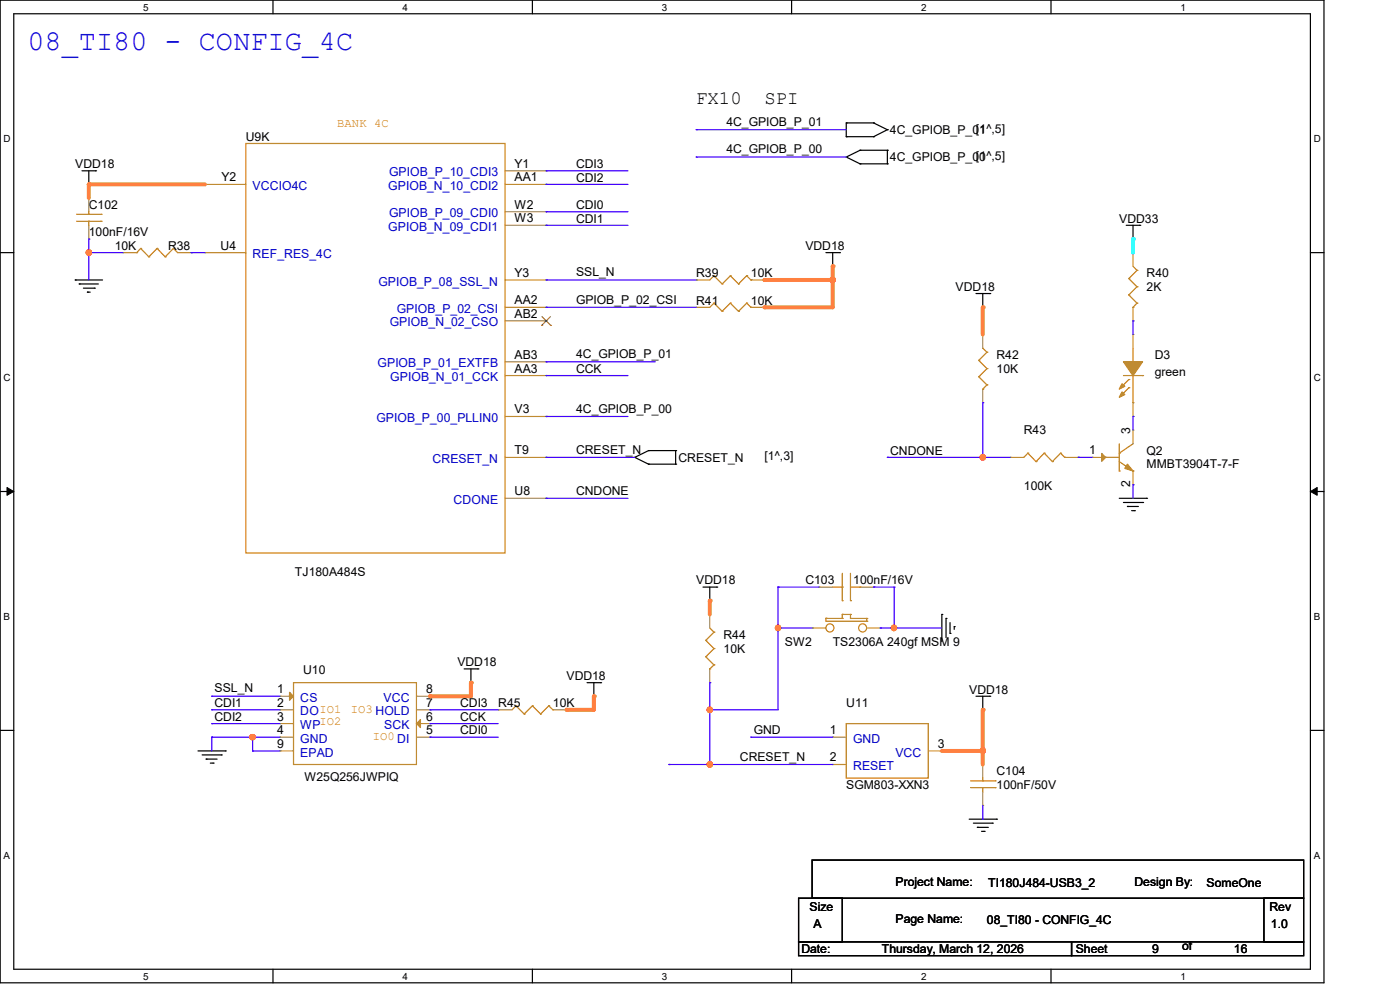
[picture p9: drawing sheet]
<svg xmlns="http://www.w3.org/2000/svg" width="297mm" height="210mm" viewBox="0 0 297 210" stroke-linecap="round" stroke-linejoin="round" font-family="sans-serif">
<path d="M0 0h280.9v208.5h-280.9zM2.9 2.9h275.1v202.7h-275.1z" fill="none" stroke="#000" stroke-width=".25"/>
<g fill="#fff">
<path d="M30.4 .3h1.1v2.4h-1.1z"/>
<path d="M30.4 205.9h1.1v2.3h-1.1z"/>
</g>
<path d="M57.9 0v2.9M57.9 205.6v2.9" fill="none" stroke="#000" stroke-width=".25"/>
<g fill="#fff">
<path d="M85.4 .3h1.1v2.4h-1.1z"/>
<path d="M85.4 205.9h1.1v2.3h-1.1z"/>
</g>
<path d="M112.9 0v2.9M112.9 205.6v2.9" fill="none" stroke="#000" stroke-width=".25"/>
<g fill="#fff">
<path d="M140.4 .3h1.2v2.4h-1.2z"/>
<path d="M140.4 205.9h1.2v2.3h-1.2z"/>
</g>
<path d="M167.9 0v2.9M167.9 205.6v2.9" fill="none" stroke="#000" stroke-width=".25"/>
<g fill="#fff">
<path d="M195.4 .3h1.2v2.4h-1.2z"/>
<path d="M195.4 205.9h1.2v2.3h-1.2z"/>
</g>
<path d="M223 0v2.9M223 205.6v2.9" fill="none" stroke="#000" stroke-width=".25"/>
<g fill="#fff">
<path d="M250.4 .3h1.2v2.4h-1.2z"/>
<path d="M250.4 205.9h1.2v2.3h-1.2z"/>
<path d="M.8 28.2h1.4v2.4h-1.4z"/>
<path d="M278.7 28.2h1.5v2.4h-1.5z"/>
<path d="M.8 78.9h1.4v2.3h-1.4z"/>
<path d="M278.7 78.9h1.5v2.3h-1.5z"/>
</g>
<path d="M0 53.6h2.9M278 53.6h2.9" fill="none" stroke="#000" stroke-width=".25"/>
<g fill="#fff">
<path d="M.8 129.6h1.3v2.3h-1.3z"/>
<path d="M278.7 129.6h1.4v2.3h-1.4z"/>
</g>
<path d="M0 104.3h2.9M278 104.3h2.9" fill="none" stroke="#000" stroke-width=".25"/>
<path d="M1.5 103.4l1.4 .9-1.4 .8zM278 104.3l1.4-.9v1.7z" fill="#000" stroke="#000" stroke-width=".21"/>
<g fill="#fff">
<path d="M.8 180.3h1.3v2.3h-1.3z"/>
<path d="M278.7 180.3h1.4v2.3h-1.4z"/>
</g>
<g fill="none" stroke="#000" stroke-width=".25">
<path d="M17.4 36.2h2.9M18.8 39.1h.1M18.8 36.2v2.9M20.3 36.2h.1M179.5 33.3h.1M179.5 29h.1M179.5 26.1h.1M179.5 33.3l3 1.5M179.5 26.1h5.8M179.5 29h5.8M179.5 26.1v2.9M182.5 31.9h.1"/>
<path d="M182.5 34.8h.1M182.5 31.9l-3 1.4M182.5 31.9h5.8M182.5 34.8h5.8M185.3 26.1h.1M185.3 29h.1M185.3 26.1l3 1.4M188.3 31.9h.1M188.3 34.8h.1M188.3 27.5h.1M188.3 31.9v2.9M188.3 27.5l-3 1.5"/>
<path d="M16 59.4h.1M16 59.4h5.8M175.2 53.6h2.9M176.7 56.5h.1M176.7 53.6v2.9M178.1 53.6h.1M238.9 47.8h2.9M240.4 50.7h.1M240.4 47.8v2.9M241.8 47.8h.1M16.8 60.2h.1M16.8 60.2h4.1"/>
<path d="M17.7 61.1h2.3M18.5 62h.1M18.5 62h.6M20 61.1h.1M207.1 62.3h2.9M208.5 65.2h.1M208.5 62.3v2.9M210 62.3h.1M134.7 97h.1M134.7 97l2.9 1.5M137.6 95.6h.1M137.6 98.5h.1"/>
<path d="M137.6 95.6l-2.9 1.4M137.6 95.6h5.7M137.6 98.5h5.7M143.3 95.6h.1M143.3 98.5h.1M143.3 95.6v2.9M237.4 105.7h5.8M238.3 106.6h4.1M239.2 107.4h.1M239.2 107.4h2.3M240.1 108.3h.6M240.7 108.3h.1"/>
<path d="M242.4 106.6h.1M243.2 105.7h.1M149.1 124.5h3M150.6 127.4h.1M150.6 124.5v2.9M152.1 124.5h.1M199.8 130.3h.1M199.8 130.3v5.8M200.7 131.2h.1M200.7 131.2v4.1M201.5 134.4h.1M201.5 132.1v2.3"/>
<path d="M202.4 132.9h.1M202.4 132.9v.6M0 154.9h2.9M42 159.3h5.8M47.8 159.3h.1M98.5 141.9h2.9M99.9 144.8h.1M99.9 141.9v2.9M101.4 141.9h.1M124.5 144.8h2.9M126 147.7h.1M126 144.8v2.9"/>
<path d="M127.4 144.8h.1M207.1 147.7h2.9M208.5 150.6h.1M208.5 147.7v2.9M210 147.7h.1M278 154.9h2.9M42.9 160.1h4M43.7 161h.1M43.7 161h2.4M44.6 161.9h.6M45.2 161.9h.1M46.9 160.1h.1"/>
<path d="M205.6 173.8h5.8M206.5 174.6h4M207.3 175.5h.1M207.3 175.5h2.4M208.2 176.4h.6M208.8 176.4h.1M210.5 174.6h.1M211.4 173.8h.1M169.4 190.5h9.3v9.3h-9.3zM169.4 199.8h57.9v2.9h-57.9zM172.3 182.5h104.3v8h-104.3zM227.3 199.8h49.3v2.9h-49.3z"/>
<path d="M268.1 190.5h8.5v9.3h-8.5z"/>
</g>
<g fill="none" stroke="#cc8006" stroke-width=".25">
<path d="M52.2 30.4h54.9v86.9h-54.9zM16.3 46.9h5.2M16.3 45.5h5.2M18.8 45.5h.1M18.8 46.9h.1M18.8 44.9v.6M18.8 46.9v.9M21.5 46.9h.1M21.5 45.5h.1M29 53.6h.1M29.8 52.7h.1M29.8 52.7l1.8 1.8"/>
<path d="M29.8 52.7l-.8 .9M31.6 54.5h.1M33.3 52.7h.1M33.3 52.7l1.8 1.8M33.3 52.7l-1.7 1.8M35.1 54.5h.1M36.8 52.7h.1M36.8 52.7l.9 .9M36.8 52.7l-1.7 1.8M151.5 58.5h.1M151.5 58.5l-.9 .9M151.5 58.5l1.7 1.7"/>
<path d="M154.9 58.5h.1M154.9 58.5l-1.7 1.7M154.9 58.5l1.8 1.7M158.4 58.5h.1M158.4 58.5l-1.7 1.7M158.4 58.5l.9 .9M159.3 59.4h.1M239.5 59.1h.1M239.5 59.1l1.7 1.7M240.4 56.5l.8 .9M241.2 57.4h.1M241.2 57.4l-1.7 1.7"/>
<path d="M151.5 64.3h.1M151.5 64.3l-.9 .9M151.5 64.3l1.7 1.7M153.2 66h.1M153.2 60.2h.1M154.9 64.3h.1M154.9 64.3l-1.7 1.7M154.9 64.3l1.8 1.7M156.7 66h.1M156.7 60.2h.1M158.4 64.3h.1M158.4 64.3l-1.7 1.7"/>
<path d="M158.4 64.3l.9 .9M159.3 65.2h.1M207.6 76.5h.1M207.6 79.9h.1M207.6 76.5l1.8 1.7M207.6 79.9l1.8 1.8M208.5 73.9l.9 .8M209.4 74.7h.1M209.4 78.2h.1M209.4 74.7l-1.8 1.8M209.4 78.2l-1.8 1.7M238.3 79.7h4.1"/>
<path d="M239.5 62.6h.1M239.5 62.6l1.7 1.7M240.4 65.2h.1M240.4 76.8h.1M240.4 73.9v2.9M240.4 79.7v5.7M241.2 60.8h.1M241.2 64.3h.1M241.2 60.8l-1.7 1.8M241.2 64.3l-.8 .9M242.4 79.7h.1M208.5 82.5h.1"/>
<path d="M209.4 81.7h.1M209.4 81.7l-.9 .8M218.1 96.1h.1M218.1 96.1l-.9 .9M218.1 96.1l1.7 1.8M219.8 97.9h.1M221.5 96.1h.1M221.5 96.1l-1.7 1.8M221.5 96.1l1.8 1.8M223.3 97.9h.1M225 96.1h.1M225 96.1l-1.7 1.8"/>
<path d="M225 96.1l.9 .9M225.9 97h.1M234.6 97h.1M234.6 97h2.8M237.4 96.1h.1M237.4 99.9h.1M237.4 97.9l3 2M237.4 94.1v5.8M239.5 80.5h.1M239.5 82.3h.1M239.5 80.5l-1.8 1.8M239.5 82.3l-1.8 1.7"/>
<path d="M240.4 85.4h.1M240.4 99.9h.1M240.4 94.1l-3 2M149.7 135.8h.1M149.7 139.3h.1M149.7 135.8l1.8 1.8M149.7 139.3l1.8 1.8M150.6 133.2l.9 .9M151.5 134.1h.1M151.5 137.6h.1M151.5 134.1l-1.8 1.7M151.5 137.6l-1.8 1.7"/>
<path d="M175.2 131.2h.1M175.2 131.2v.6h8.7M175.2 131.2h3.5M176.7 124.5h2M178.7 130.3h.1M178.7 131.2h.1M178.7 124.5h.1M178.7 127.4h.1M178.7 130.3h1.7M178.7 121.6v5.8M178.7 130.3v.9M180.4 131.2h.1"/>
<path d="M180.4 130.3h.1M180.4 127.4h.1M180.4 131.2h3.5M180.4 121.6v5.8M180.4 130.3v.9M180.4 124.5h2.1M182.5 124.5h.1M183.9 131.8h.1M183.9 131.2h.1M183.9 131.2v.6M62.3 144.8h26v17.4h-26zM109.5 149.7h.1"/>
<path d="M109.5 149.7l-.9 .9M109.5 149.7l1.7 1.8M111.2 151.5h.1M112.9 149.7h.1M112.9 149.7l-1.7 1.8M112.9 149.7l1.8 1.8M114.7 151.5h.1M116.4 149.7h.1M116.4 149.7l-1.7 1.8M116.4 149.7l.9 .9M117.3 150.6h.1M150.6 141.9h.1"/>
<path d="M151.5 141.1h.1M151.5 141.1l-.9 .8M179.5 153.5h17.4v11.6h-17.4zM205.9 167.1h5.2M205.9 165.7h5.2M208.5 165.7h.1M208.5 167.1h.1M208.5 165.1v.6M208.5 167.1v.9M211.1 167.1h.1M211.1 165.7h.1"/>
<circle cx="176.1" cy="133.2" r=".86"/>
<circle cx="183" cy="133.2" r=".86"/>
</g>
<g fill="none" stroke="#a84" stroke-width=".25">
<path d="M43.5 39.1h.1M43.5 39.1h8.7M107.1 36.2h8.8M107.1 39.1h8.8M115.9 36.2h.1M115.9 39.1h.1M18.8 42h.1M18.8 50.7h.1M18.8 42v2.9M18.8 47.8v2.9M26.1 53.6h.1M26.1 53.6h2.9"/>
<path d="M37.7 53.6h2.9M40.6 53.6h.1M43.5 53.6h.1M43.5 53.6h8.7M107.1 47.8h8.8M107.1 44.9h8.8M107.1 59.4h8.8M115.9 47.8h.1M115.9 44.9h.1M115.9 59.4h.1M147.7 59.4h.1M147.7 59.4h2.9"/>
<path d="M159.3 59.4h2.9M162.2 59.4h.1M240.4 53.6h.1M240.4 53.6v2.9M107.1 65.2h8.8M107.1 68.1h8.8M107.1 76.8h8.8M107.1 79.7h8.8M115.9 65.2h.1M115.9 68.1h.1M115.9 76.8h.1M115.9 79.7h.1"/>
<path d="M147.7 65.2h.1M147.7 65.2h2.9M159.3 65.2h2.9M162.2 65.2h.1M208.5 71h.1M208.5 71v2.9M240.4 68.1h.1M240.4 71h.1M240.4 65.2v2.9M240.4 71v2.9M107.1 97h8.8M107.1 88.3h8.8"/>
<path d="M115.9 88.3h.1M115.9 97h.1M208.5 85.4h.1M208.5 82.5v2.9M214.3 97h.1M214.3 97h2.9M225.9 97h2.9M228.8 97h.1M231.7 97h.1M231.7 97h2.9M240.4 88.3h.1M240.4 91.2h.1"/>
<path d="M240.4 85.4v2.9M240.4 91.2v2.9M240.4 99.9v2.9M107.1 105.7h8.8M115.9 105.7h.1M240.4 102.8h.1M150.6 130.3h.1M150.6 130.3v2.9M172.3 133.2h.1M172.3 133.2h2.9M173.8 124.5h.1M173.8 124.5h2.9"/>
<path d="M182.5 124.5h2.8M183.9 133.2h2.9M185.3 124.5h.1M186.8 133.2h.1M59.4 147.7h.1M59.4 150.6h.1M59.4 153.5h.1M59.4 156.4h.1M59.4 159.3h.1M59.4 150.6h2.9M59.4 147.7h2.9M59.4 153.5h2.9"/>
<path d="M59.4 156.4h2.9M59.4 159.3h2.9M88.3 150.6h2.9M88.3 147.7h2.9M88.3 153.5h2.9M88.3 156.4h2.9M91.2 156.4h.1M91.2 153.5h.1M91.2 150.6h.1M91.2 147.7h.1M105.7 150.6h.1M105.7 150.6h2.9"/>
<path d="M117.3 150.6h2.9M120.2 150.6h.1M150.6 144.8h.1M150.6 141.9v2.9M176.7 156.4h.1M176.7 156.4h2.8M196.9 159.3h2.9M199.8 159.3h.1M176.7 162.2h.1M176.7 162.2h2.8M208.5 162.2h.1M208.5 170.9h.1"/>
<path d="M208.5 162.2v2.9M208.5 168v2.9"/>
</g>
<g fill="#cc8006" stroke="#cc8006" stroke-width=".25">
<path d="M239.2 98.5l1.2 1.4-1.8-.5z"/>
<path d="M238.3 76.8h4.1l-2 2.9z" fill-rule="evenodd"/>
<path d="M238 83.1l.6 .6-1.2 .6z" fill-rule="evenodd"/>
<path d="M238 81.4l.6 .6-1.2 .5z" fill-rule="evenodd"/>
</g>
<g fill="#a84" stroke="#a84" stroke-width=".25">
<path d="M61.4 146.9l.9 .8-.9 .8z"/>
<path d="M88.3 153.5l.9-.8v1.6z"/>
<path d="M233.7 96.2l.9 .8-.9 .9z"/>
</g>
<path d="M114.9 69h.1M115 67.2l1.8 1.8M116.8 67.2l-1.9 1.8M116.8 69h.1" fill="none" stroke="#804000" stroke-width=".21"/>
<path d="M240.4 50.7v2.9" fill="none" stroke="#0ff" stroke-width=".85"/>
<circle cx="240.4" cy="50.7" r=".42" fill="#0ff"/>
<g fill="none" stroke="#4200ff" stroke-width=".25">
<path d="M240.4 68.1h.1M240.4 68.1v2.9M188.3 97h.1M188.3 97h20.2M228.8 97h.1M228.8 97h2.9M240.4 88.3h.1M240.4 88.3v2.9M240.4 102.8h.1M240.4 102.8v2.9M44.9 147.7h.1M44.9 150.6h.1"/>
<path d="M44.9 153.5h.1M44.9 147.7h14.5M44.9 150.6h14.5M44.9 153.5h14.5"/>
</g>
<path d="M91.2 147.7h8.7" fill="none" stroke="#ff8040" stroke-width=".85"/>
<circle cx="91.2" cy="147.7" r=".42" fill="#ff8040"/>
<path d="M91.2 150.6h.1M91.2 153.5h.1M91.2 156.4h.1M91.2 150.6h14.5M91.2 153.5h14.5M91.2 156.4h14.5" fill="none" stroke="#4200ff" stroke-width=".25"/>
<path d="M120.2 150.6h5.8" fill="none" stroke="#ff8040" stroke-width=".85"/>
<circle cx="120.2" cy="150.6" r=".42" fill="#ff8040"/>
<path d="M44.9 156.4h.1M44.9 156.4v2.9M44.9 156.4h8.7" fill="none" stroke="#4200ff" stroke-width=".25"/>
<path d="M126 147.7v2.9" fill="none" stroke="#ff8040" stroke-width=".85"/>
<circle cx="126" cy="147.7" r=".42" fill="#ff8040"/>
<path d="M99.9 144.8v2.9" fill="none" stroke="#ff8040" stroke-width=".85"/>
<circle cx="99.9" cy="144.8" r=".42" fill="#ff8040"/>
<g fill="none" stroke="#4200ff" stroke-width=".25">
<path d="M147.7 27.5h.1M147.7 33.3h.1M147.7 27.5h31.8M147.7 33.3h31.8M18.8 53.6h.1M18.8 53.6h7.3M18.8 53.6v5.8M40.6 53.6h.1M40.6 53.6h2.9M159.3 156.4h.1M159.3 156.4h17.4M141.9 162.2h.1"/>
<path d="M141.9 162.2h8.7"/>
</g>
<g fill="#f00" stroke="#f00" stroke-width=".25">
<circle cx="18.8" cy="53.6" r=".56"/>
<circle cx="150.6" cy="162.2" r=".56"/>
</g>
<path d="M199.8 159.3h8.7" fill="none" stroke="#ff8040" stroke-width=".85"/>
<circle cx="208.5" cy="159.3" r=".42" fill="#ff8040"/>
<path d="M208.5 150.6v8.7" fill="none" stroke="#ff8040" stroke-width=".85"/>
<circle cx="208.5" cy="150.6" r=".42" fill="#ff8040"/>
<circle cx="208.5" cy="159.3" r=".56" fill="#f00" stroke="#f00" stroke-width=".25"/>
<path d="M208.5 159.3v2.9" fill="none" stroke="#ff8040" stroke-width=".85"/>
<circle cx="208.5" cy="159.3" r=".42" fill="#ff8040"/>
<path d="M150.6 144.8h.1M150.6 144.8v5.8M150.6 162.2h.1M150.6 162.2h26.1" fill="none" stroke="#4200ff" stroke-width=".25"/>
<path d="M150.6 127.4v2.9" fill="none" stroke="#ff8040" stroke-width=".85"/>
<circle cx="150.6" cy="127.4" r=".42" fill="#ff8040"/>
<path d="M165.1 124.5h.1M165.1 133.2h.1M165.1 124.5h8.7M165.1 124.5v26.1h-14.5M165.1 133.2h7.2M53.6 159.3h.1M53.6 156.4h.1M53.6 159.3h5.8M53.6 156.4v2.9M53.6 156.4h5.8M150.6 150.6h.1M150.6 150.6v11.6" fill="none" stroke="#4200ff" stroke-width=".25"/>
<g fill="#f00" stroke="#f00" stroke-width=".25">
<circle cx="165" cy="133.2" r=".56"/>
<circle cx="150.6" cy="150.6" r=".56"/>
<circle cx="53.6" cy="156.4" r=".56"/>
</g>
<path d="M208.5 65.2v5.8" fill="none" stroke="#ff8040" stroke-width=".85"/>
<circle cx="208.5" cy="65.2" r=".42" fill="#ff8040"/>
<g fill="none" stroke="#4200ff" stroke-width=".25">
<path d="M115.9 36.2h.1M115.9 39.1h.1M115.9 36.2h17.3M115.9 39.1h17.3M115.9 44.9h.1M115.9 47.8h.1M115.9 44.9h17.3M115.9 47.8h17.3M208.5 85.4h.1M208.5 97h.1M208.5 85.4v11.6M208.5 97h5.8"/>
<path d="M185.3 124.5h.1M185.3 124.5h4.4M186.8 133.2h.1M186.8 133.2h13M189.7 124.5h.1M189.7 133.2h.1M189.7 124.5v8.7"/>
</g>
<g fill="#f00" stroke="#f00" stroke-width=".25">
<circle cx="208.5" cy="97" r=".56"/>
<circle cx="189.6" cy="133.2" r=".56"/>
</g>
<path d="M176.7 56.5v2.9" fill="none" stroke="#ff8040" stroke-width=".85"/>
<circle cx="176.7" cy="56.5" r=".42" fill="#ff8040"/>
<path d="M115.9 59.4h.1M115.9 59.4h31.8" fill="none" stroke="#4200ff" stroke-width=".25"/>
<path d="M162.2 59.4h14.5" fill="none" stroke="#ff8040" stroke-width=".85"/>
<circle cx="162.2" cy="59.4" r=".42" fill="#ff8040"/>
<path d="M176.7 59.4v5.8" fill="none" stroke="#ff8040" stroke-width=".85"/>
<circle cx="176.7" cy="59.4" r=".42" fill="#ff8040"/>
<circle cx="176.6" cy="59.4" r=".56" fill="#f00" stroke="#f00" stroke-width=".25"/>
<path d="M115.9 65.2h.1M115.9 65.2h31.8" fill="none" stroke="#4200ff" stroke-width=".25"/>
<path d="M162.2 65.2h14.5" fill="none" stroke="#ff8040" stroke-width=".85"/>
<circle cx="162.2" cy="65.2" r=".42" fill="#ff8040"/>
<path d="M115.9 76.8h.1M115.9 79.7h.1M115.9 76.8h23.1M115.9 79.7h17.3M115.9 88.3h.1M115.9 97h.1M115.9 88.3h17.3M115.9 97h18.8M115.9 105.7h.1M115.9 105.7h17.3" fill="none" stroke="#4200ff" stroke-width=".25"/>
<path d="M18.8 39.1v2.9" fill="none" stroke="#ff8040" stroke-width=".85"/>
<circle cx="18.8" cy="39.1" r=".42" fill="#ff8040"/>
<path d="M18.8 39.1h24.7" fill="none" stroke="#ff8040" stroke-width=".85"/>
<circle cx="18.8" cy="39.1" r=".42" fill="#ff8040"/>
<path d="M18.8 50.7h.1M18.8 50.7v2.9M208.5 173.8h.1M208.5 170.9v2.9" fill="none" stroke="#4200ff" stroke-width=".25"/>
<g fill="#f00" stroke="#f00" stroke-width=".25">
<circle cx="18.8" cy="53.6" r=".56"/>
<circle cx="150.6" cy="162.2" r=".56"/>
<circle cx="208.5" cy="159.3" r=".56"/>
<circle cx="165" cy="133.2" r=".56"/>
<circle cx="150.6" cy="150.6" r=".56"/>
<circle cx="53.6" cy="156.4" r=".56"/>
<circle cx="208.5" cy="97" r=".56"/>
<circle cx="189.6" cy="133.2" r=".56"/>
<circle cx="176.6" cy="59.4" r=".56"/>
</g>
<text font-size="6.1" fill="#00f" x="5.8" y="10.6">08_TI80 - CONFIG_4C</text>
<g font-size="4">
<text x="147.7" y="22.1">FX10</text>
<text x="162.2" y="22.1">SPI</text>
</g>
<g font-size="2.6">
<text x="52.2" y="29.8">U9K</text>
<text x="154.1" y="26.7">4C_GPIOB_P_01</text>
<text x="188.8" y="28.4">4C_GPIOB_P_01</text>
<text x="207.1" y="28.1">[1^,5]</text>
<text x="16" y="35.6">VDD18</text>
<text x="109.2" y="35.6">Y1</text>
<text x="122.2" y="35.6">CDI3</text>
<text x="154.1" y="32.5">4C_GPIOB_P_00</text>
<text x="188.8" y="34.2">4C_GPIOB_P_00</text>
<text x="207.1" y="33.9">[1^,5]</text>
<text x="47" y="38.5">Y2</text>
<text x="109.2" y="38.5">AA1</text>
<text x="122.2" y="38.5">CDI2</text>
<text x="18.8" y="44.3">C102</text>
<text x="109.2" y="47.2">W3</text>
<text x="109.2" y="44.3">W2</text>
<text x="122.2" y="44.3">CDI0</text>
<text x="122.2" y="47.2">CDI1</text>
<text x="237.4" y="47.2">VDD33</text>
<text x="18.8" y="50.1">100nF/16V</text>
<text x="24.3" y="53">10K</text>
<text x="35.6" y="53">R38</text>
<text x="46.8" y="53">U4</text>
<text x="170.9" y="53">VDD18</text>
<text x="109.2" y="58.8">Y3</text>
<text x="122.2" y="58.6">SSL_N</text>
<text x="147.7" y="58.8">R39</text>
<text x="159.3" y="58.8">10K</text>
<text x="243.2" y="58.8">R40</text>
<text x="109.2" y="64.6">AA2</text>
<text x="122.2" y="64.4">GPIOB_P_02_CSI</text>
<text x="147.7" y="64.6">R41</text>
<text x="159.3" y="64.6">10K</text>
<text x="202.7" y="61.7">VDD18</text>
<text x="243.2" y="61.7">2K</text>
<text x="109.2" y="67.4">AB2</text>
<text x="109.2" y="76.1">AB3</text>
<text x="122.2" y="75.9">4C_GPIOB_P_01</text>
<text x="211.4" y="76.2">R42</text>
<text x="245" y="76.2">D3</text>
<text x="109.2" y="79">AA3</text>
<text x="122.2" y="79.1">CCK</text>
<text x="211.4" y="79.1">10K</text>
<text x="245" y="79.7">green</text>
<text x="109.2" y="87.7">V3</text>
<text x="122.2" y="87.5">4C_GPIOB_P_00</text>
<text x="217.2" y="92.1">R43</text>
<text x="239.7" y="92.1" transform="rotate(-90 239.7 92.1)">3</text>
<text x="109.2" y="96.4">T9</text>
<text x="122.2" y="96.2">CRESET_N</text>
<text x="143.9" y="97.9">CRESET_N</text>
<text x="162.2" y="97.6">[1^,3]</text>
<text x="188.8" y="96.4">CNDONE</text>
<text x="231.1" y="96.4">1</text>
<text x="243.2" y="96.5">Q2</text>
<text x="243.2" y="99.4">MMBT3904T-7-F</text>
<text x="109.2" y="105.1">U8</text>
<text x="122.2" y="105.1">CNDONE</text>
<text x="217.2" y="104">100K</text>
<text x="239.7" y="103.4" transform="rotate(-90 239.7 103.4)">2</text>
<text x="62.6" y="122.2">TJ180A484S</text>
<text x="147.7" y="124">VDD18</text>
<text x="170.9" y="124">C103</text>
<text x="181" y="124">100nF/16V</text>
<text x="153.5" y="135.6">R44</text>
<text x="166.5" y="137">SW2</text>
<text x="176.7" y="137">TS2306A 240gf MSM 9</text>
<text x="64.3" y="143.1">U10</text>
<text x="97" y="141.4">VDD18</text>
<text x="153.5" y="138.4">10K</text>
<text x="45.5" y="146.9">SSL_N</text>
<text x="45.5" y="150">CDI1</text>
<text x="58.8" y="147.1">1</text>
<text x="58.8" y="149.9">2</text>
<text x="90.4" y="149.9">7</text>
<text x="90.4" y="147.1">8</text>
<text x="97.6" y="150">CDI3</text>
<text x="120.2" y="144.2">VDD18</text>
<text x="205.6" y="147.1">VDD18</text>
<text x="45.5" y="152.9">CDI2</text>
<text x="58.8" y="152.9">3</text>
<text x="58.8" y="155.7">4</text>
<text x="90.4" y="155.7">5</text>
<text x="90.4" y="152.9">6</text>
<text x="97.6" y="152.9">CCK</text>
<text x="97.6" y="155.8">CDI0</text>
<text x="105.7" y="150">R45</text>
<text x="117.3" y="150">10K</text>
<text x="159.9" y="155.8">GND</text>
<text x="176.1" y="155.7">1</text>
<text x="179.5" y="150">U11</text>
<text x="58.8" y="158.7">9</text>
<text x="157" y="161.4">CRESET_N</text>
<text x="176.1" y="161.5">2</text>
<text x="199" y="158.7">3</text>
<text x="64.6" y="165.6">W25Q256JWPIQ</text>
<text x="179.5" y="167.4">SGM803-XXN3</text>
<text x="211.4" y="164.5">C104</text>
<text x="211.4" y="167.4">100nF/50V</text>
<text x="190" y="188">Project Name:</text>
<text x="209.7" y="188.3">TI180J484-USB3_2</text>
<text x="240.7" y="188">Design By:</text>
<text x="256" y="188.3">SomeOne</text>
<text x="171.7" y="193.2">Size</text>
<text x="172.6" y="196.9">A</text>
<text x="190" y="195.8">Page Name:</text>
<text x="209.4" y="196.1">08_TI80 - CONFIG_4C</text>
<text x="269.3" y="193.2">Rev</text>
<text x="269.6" y="196.9">1.0</text>
<text x="170" y="202.1">Date:</text>
<text x="187.1" y="202.1">Thursday, March 12, 2026</text>
<text x="228.2" y="202.1">Sheet</text>
<text x="244.4" y="202.1">9</text>
<text x="250.8" y="201.6">of</text>
<text x="261.8" y="202.1">16</text>
</g>
<g font-size="2.6" fill="#cc8006">
<text x="71.5" y="27">BANK 4C</text>
<text x="67.8" y="153.8">IO2</text>
<text x="74.4" y="151.2">IO3 HOLD</text>
<text x="79.1" y="157">IO0 DI</text>
</g>
<g font-size="2.6" fill="#00c">
<text x="53.6" y="40.3">VCCIO4C</text>
<text x="82.4" y="40.3">GPIOB_N_10_CDI2</text>
<text x="82.5" y="37.4">GPIOB_P_10_CDI3</text>
<text x="82.5" y="46.1">GPIOB_P_09_CDI0</text>
<text x="82.4" y="49">GPIOB_N_09_CDI1</text>
<text x="53.6" y="54.8">REF_RES_4C</text>
<text x="80.3" y="60.6">GPIOB_P_08_SSL_N</text>
<text x="82.7" y="69.3">GPIOB_N_02_CSO</text>
<text x="84.2" y="66.4">GPIOB_P_02_CSI</text>
<text x="80.1" y="77.9">GPIOB_P_01_EXTFB</text>
<text x="82.8" y="80.9">GPIOB_N_01_CCK</text>
<text x="79.8" y="89.5">GPIOB_P_00_PLLIN0</text>
<text x="91.7" y="98.2">CRESET_N</text>
<text x="96.2" y="106.9">CDONE</text>
<text x="63.7" y="148.9">CS</text>
<text x="81.4" y="148.9">VCC</text>
<text x="63.7" y="151.8">DOIO1</text>
<text x="63.7" y="154.7">WP</text>
<text x="81.5" y="154.7">SCK</text>
<text x="63.7" y="157.6">GND</text>
<text x="63.7" y="160.5">EPAD</text>
<text x="181" y="157.6">GND</text>
<text x="189.9" y="160.5">VCC</text>
<text x="181" y="163.4">RESET</text>
</g>
<g font-size="2.1">
<text x="30.4" y="2.2">5</text>
<text x="85.4" y="2.2">4</text>
<text x="140.4" y="2.2">3</text>
<text x="195.4" y="2.2">2</text>
<text x="250.4" y="2.2">1</text>
<text x=".8" y="30.1">D</text>
<text x="278.7" y="30.1">D</text>
<text x=".8" y="80.8">C</text>
<text x="278.7" y="80.8">C</text>
<text x=".8" y="131.5">B</text>
<text x="278.7" y="131.5">B</text>
<text x=".8" y="182.2">A</text>
<text x="278.7" y="182.2">A</text>
<text x="30.4" y="207.8">5</text>
<text x="85.4" y="207.8">4</text>
<text x="140.4" y="207.8">3</text>
<text x="195.4" y="207.8">2</text>
<text x="250.4" y="207.8">1</text>
</g>
</svg>
